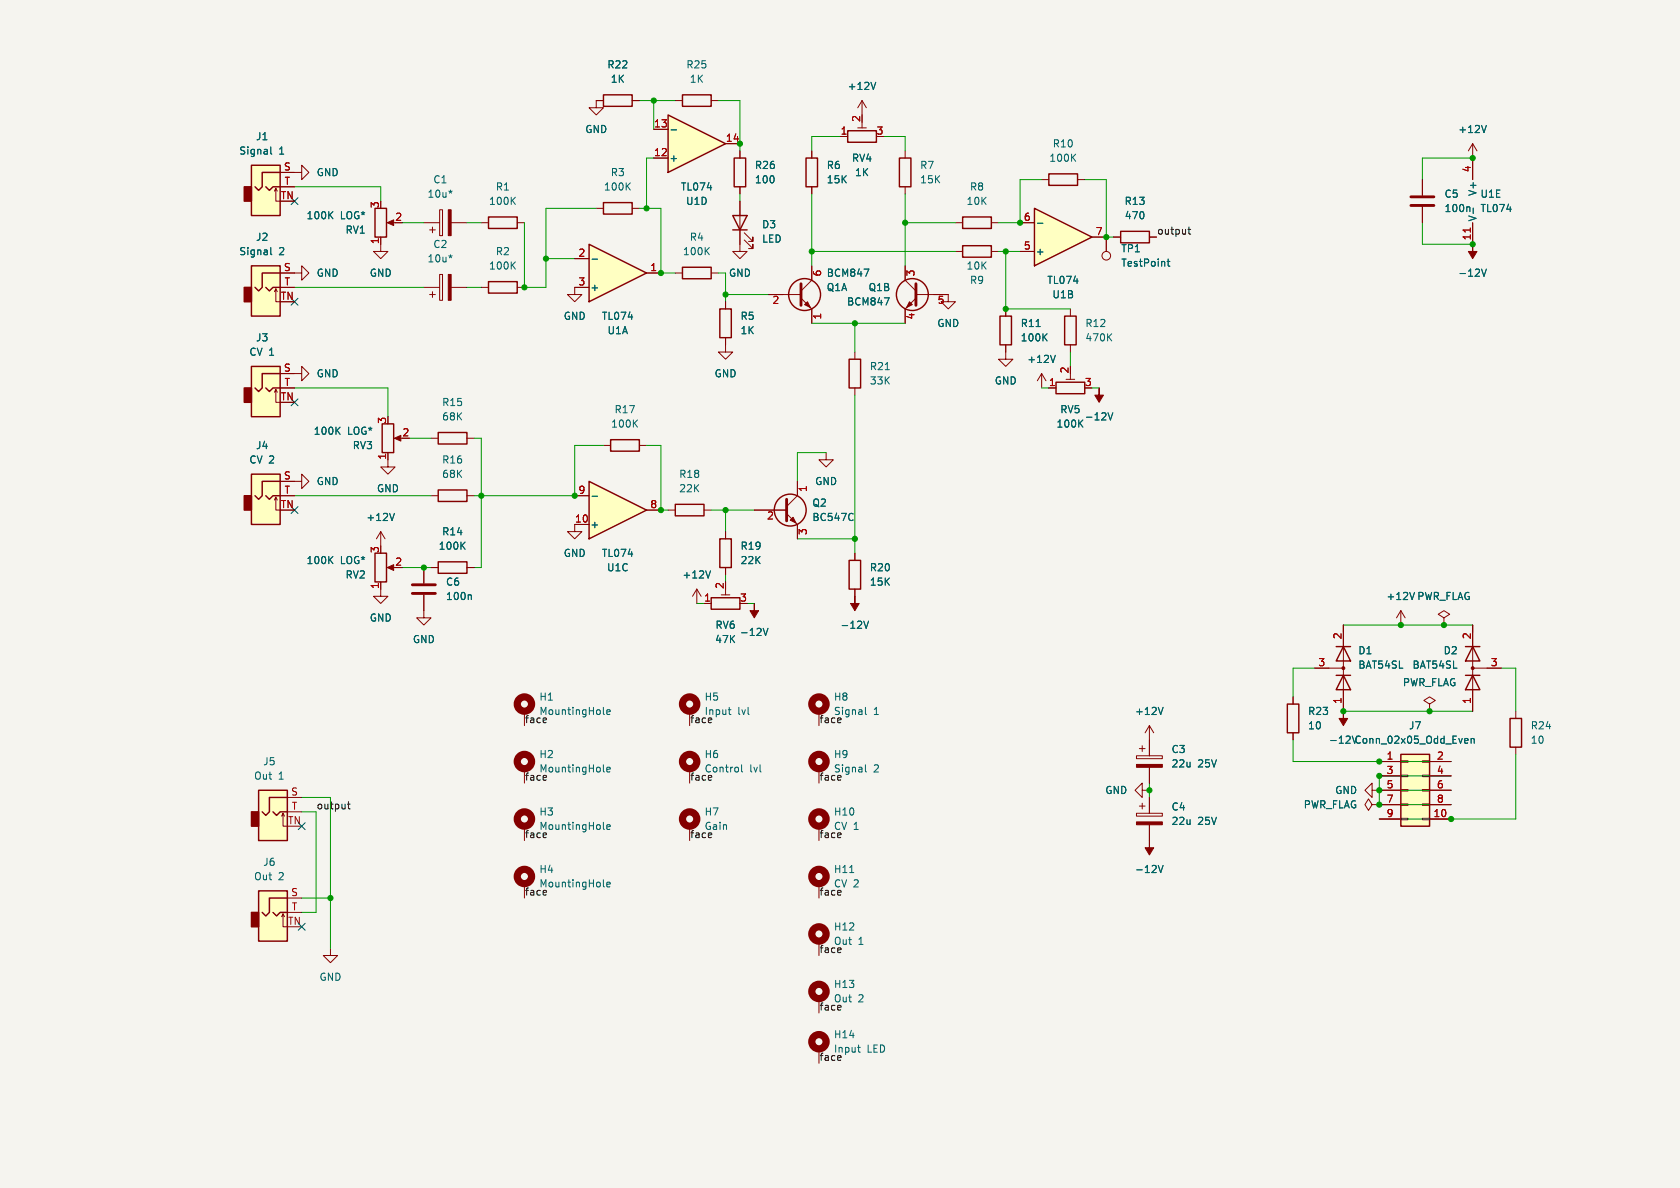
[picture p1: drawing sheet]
<svg xmlns="http://www.w3.org/2000/svg" width="297mm" height="210mm" viewBox="0 0 297 210" stroke-linecap="round" stroke-linejoin="round" font-family="sans-serif">
<path d="M0 0h297v210h-297z" fill="#f5f4ef" stroke="#f5f4ef" stroke-width=".18"/>
<g fill="none" stroke="#840000" stroke-width=".18">
<path d="M101.6 50.8v1.3h1.3l-1.3 1.2-1.3-1.2h1.3M160 47v2.5l1.9 1.9M161.9 52.7l-1.9 1.9v2.6M161.9 52.1h5.7v1.2h1.3l-1.3 1.3-1.2-1.3h1.2M151.1 62.2v1.3M151.1 68.6v1.3M133.3 90.2h5.8M139.1 90.8l1.9 1.9v2.6M141 85.1v2.5l-1.9 1.9M146 80v1.3h1.3l-1.3 1.3-1.2-1.3h1.2M232.4 118.1h5.1M237.5 110.5v15.2"/>
<path d="M247.6 108l-.7 1.2M247.6 108v2.5M247.6 108l.8 1.2M255.3 109.2l1-.6-1-.6-1 .6 1 .6v1.3M255.3 110.5h.1M260.3 118.1h5.1M260.3 110.5v15.2M200.9 133.6h4.6v.5h-4.6zM201.4 132.3h1M201.9 139.7v-1.3l-1.2 1.3 1.2 1.3v-1.3h1.3M201.9 131.8v1M203.2 128.3v5.3"/>
<path d="M203.2 135.6v2.8M203.2 128.3l-.8 1.2M203.2 128.3l.8 1.2M228.6 123.2v1.3M228.6 129.5v1.3M242.6 139.7v-1.3l-1.3 1.3 1.3 1.3v-1.3h1.2M252.7 124.5l1-.7-1-.6-1 .6 1 .7v1.2M252.7 125.7h.1M200.9 143.8h4.6v.5h-4.6zM201.4 142.5h1M201.9 142v1M203.2 141v2.8"/>
<path d="M203.2 145.8v2.8M242.6 142.2l-.7-1-.6 1 .6 1.1 .7-1.1h1.2M243.8 142.2h.1M144.8 185.4v2.6"/>
</g>
<path d="M156.3 52.6h.9l-.6 1.3M156.5 65.3h.7M150.6 90.7l.2 .2M150.8 91.9l-.2 .1M250.1 104.7l-.5 1.3M205.6 125l-.4 1.3M204.8 153l.4 1.2 .4-1.2M151.6 185.2h.5M151.8 185.8l.3 .2" fill="none" stroke="#006464" stroke-width=".18"/>
<g fill="#840000" stroke="#840000" stroke-width=".18">
<path d="M200.9 135.1h4.6v.5h-4.6z"/>
<path d="M203.2 148.6v1.3h.8l-.8 1.2-.8-1.2h.8z"/>
<path d="M200.9 145.3h4.6v.5h-4.6z"/>
<path d="M160.8 53.3l.5 .5-1 .6z"/>
<path d="M237.5 125.7v1.3h.8l-.8 1.3-.8-1.3h.8z"/>
<path d="M139.7 91.9l.5-.5 .5 1.1z"/>
<circle cx="237.5" cy="118.1" r=".25"/>
<circle cx="260.3" cy="118.1" r=".25"/>
</g>
<g fill="none" stroke="#840000" stroke-width=".25">
<path d="M150.1 63.5h2v5.1h-2zM236.2 119.4h2.6M236.2 114.3h2.6M237.5 119.4l1.3 2.5h-2.6zM237.5 114.3l1.3 2.5h-2.6zM259.1 119.4h2.5M259.1 114.3h2.5M260.3 119.4l1.3 2.5h-2.5zM260.3 114.3l1.3 2.5h-2.5zM227.6 124.5h2v5h-2z"/>
<circle cx="161.3" cy="52.1" r="2.82"/>
<circle cx="139.7" cy="90.2" r="2.82"/>
</g>
<path d="M161.9 50.2v3.8M139.1 88.3v3.8" fill="none" stroke="#840000" stroke-width=".51"/>
<circle cx="144.8" cy="184.1" r="1.27" fill="none" stroke="#840000" stroke-width="1.3"/>
<path d="M104.1 43.2l10.2 5.1-10.2 5z" fill="#ffffc2"/>
<g fill="none" stroke="#840000" stroke-width=".25">
<path d="M106.7 16.8h5.1v2h-5.1zM44.4 29.2h5.1v8.9h-5.1zM47 33l.6 .7 .7-.7h1.2M49.5 30.5h-3.1v2.5l-.7 .7-.6-.7M66.3 36.8h2v5.1h-2zM86.4 38.4h5v2h-5zM106.7 35.8h5.1v2h-5.1zM129.8 27.9h2v5.1h-2zM142.5 27.9h2v5.1h-2zM149.9 23.1h5v2h-5zM159 27.9h2v5.1h-2zM185.4 30.7h5.1v2.1h-5.1z"/>
<path d="M44.4 47h5.1v8.9h-5.1zM47 50.8l.6 .6 .7-.6h1.2M49.5 48.3h-3.1v2.5l-.7 .6-.6-.6M86.4 49.8h5v2h-5zM104.1 43.2l10.2 5.1-10.2 5zM188.2 55.9h2v5.1h-2zM44.4 64.8h5.1v8.9h-5.1zM47 68.6l.6 .6 .7-.6h1.2M49.5 66h-3.1v2.6l-.7 .6-.6-.6M44.4 83.8h5.1v8.9h-5.1zM47 87.6l.6 .7 .7-.7h1.2M49.5 85.1h-3.1v2.5l-.7 .7-.6-.7"/>
<path d="M119.4 89.2h5.1v2h-5.1zM127.3 95.3h2v5h-2zM150.1 99.1h2v5h-2zM125.7 105.7h5.1v2h-5.1zM45.7 139.7h5.1v8.9h-5.1zM247.6 133.4h5.1v12.7h-5.1zM267 127h2v5.1h-2zM45.7 157.5h5.1v8.9h-5.1zM48.3 143.5l.6 .6 .6-.6h1.3M50.8 141h-3.2v2.5l-.6 .6-.6-.6M50.8 158.8h-3.2v2.5l-.6 .6-.6-.6M48.3 161.3l.6 .6 .6-.6h1.3"/>
</g>
<g fill="none" stroke="#840000" stroke-width=".18">
<path d="M106.7 17.8h-1.3v1.3h1.3l-1.3 1.2-1.3-1.2h1.3M111.8 17.8h1.2M152.4 17.8l-.8 1.3M152.4 17.8v2.5M152.4 17.8l.8 1.3M48.5 33.8l.3-.5v2.3h.7M48.8 33.3l.2 .5M49.5 30.5h3.8v-1.3l1.3 1.3-1.3 1.3v-1.3M49.5 33h2.6M68.8 39.4h1M74.9 39.4h2.8M77.7 37.1h.5v4.6h-.5z"/>
<path d="M79.8 39.4h2.7M85.1 39.4h1.3M91.4 39.4h1.3M105.4 36.8h1.3M111.8 36.8h1.2M130.8 26.7v1.2M130.8 33v1.3M143.5 26.7v1.2M143.5 33v1.3M148.6 24.1h1.3M151.6 22.6h1.6M152.4 21.6v1"/>
<path d="M160 26.7v1.2M160 33v1.3M184.1 31.8h1.3M190.5 31.8h1.3M48.5 51.6l.3-.5v2.2h.7M48.8 51.1l.2 .5M49.5 48.3h3.8v-1.3l1.3 1.3-1.3 1.2v-1.2M49.5 50.8h2.6M67.3 41.9v2.6h1.3l-1.3 1.2-1.3-1.2h1.3M74.9 50.8h2.8M75.9 40.6h1.1M75.9 52.1h1.1"/>
<path d="M76.5 40.1v1M76.5 51.6v1M77.7 48.5h.5v4.6h-.5zM79.8 50.8h2.7M85.1 50.8h1.3M91.4 50.8h1.3M101.6 45.7h2.5M101.6 50.8h2.5M114.3 48.3h2.5M189.2 54.6v1.3M48.5 69.3l.3-.5v2.3h.7M48.8 68.8l.2 .5"/>
<path d="M49.5 66h3.8v-1.2l1.3 1.2-1.3 1.3v-1.3M49.5 68.6h2.6M177.8 62.2v1.3h1.3l-1.3 1.3-1.3-1.3h1.3M189.2 61v1.2M48.5 88.4l.3-.5v2.3h.7M48.8 87.9l.2 .5M49.5 85.1h3.8v-1.3l1.3 1.3-1.3 1.3v-1.3M49.5 87.6h2.6M68.6 81.3v1.3h1.2l-1.2 1.2-1.3-1.2h1.3M118.1 90.2h1.3M124.5 90.2h1.2M128.3 94v1.3"/>
<path d="M151.1 97.8v1.3M124.5 106.7h1.2M127.5 105.2h1.5M128.3 100.3v1.3M128.3 104.1v1.1M151.1 104.1v1.3M92.7 125.7v2.6M92.7 135.9v2.5M121.9 125.7v2.6M121.9 135.9v2.5M144.8 125.7v2.6M144.8 135.9v2.5"/>
<path d="M243.8 134.6h3.8M243.8 137.2h3.8M243.8 139.7h3.8M247.6 139.6h1.3v.2h-1.3zM247.6 137h1.3v.3h-1.3zM247.6 134.5h1.3v.2h-1.3zM251.5 139.6h1.2v.2h-1.2zM251.5 137h1.2v.3h-1.2zM251.5 134.5h1.2v.2h-1.2zM252.7 134.6h3.8M252.7 137.2h3.8M252.7 139.7h3.8"/>
<path d="M268 125.7v1.3M268 132.1v1.3M49.8 144.3l.2-.5v2.3h.8M50 143.8l.3 .5M50.8 141h2.5M50.8 143.5h2.5M50.8 158.8h2.5M92.7 146.1v2.5M92.7 156.2v2.6M121.9 146.1v2.5M144.8 146.1v2.5M144.8 156.2v2.6"/>
<path d="M243.8 144.8h3.8M243.8 142.2h3.8M247.6 144.7h1.3v.2h-1.3zM247.6 142.1h1.3v.3h-1.3zM251.5 144.7h1.2v.2h-1.2zM251.5 142.1h1.2v.3h-1.2zM252.7 144.8h3.8M252.7 142.2h3.8M49.8 162.1l.2-.6v2.3h.8M50 161.5l.3 .6M50.8 161.3h2.5M58.4 167.6v1.3h1.3l-1.3 1.3-1.3-1.3h1.3"/>
<path d="M144.8 166.4v2.5M144.8 176.5v2.6"/>
</g>
<g fill="none" stroke="#006464" stroke-width=".18">
<path d="M154.8 14.5l-.4 1.3M47.9 26v1.1l.1 .1M58.3 38l.6 .7M58.9 37.4l-.8 .7M79.9 33.8l-.3 .1 .2 .2M90.6 35.4l.5 .7M91.1 34.9l-.7 .7M110.9 32.9l.5 .7M111.4 32.3l-.7 .8M189.6 27.8l.6 .7M190.2 27.2l-.8 .8M47.9 43.8v1l.1 .2"/>
<path d="M79.9 45.2l-.3 .1 .2 .3M90.6 46.8l.5 .8M91.1 46.3l-.7 .7M104.7 45.8h.9M196 59.5l.5 .8M196.5 59l-.7 .7M195.9 73l.4 1.2 .4-1.2M134.9 111.1l.4 1.2 .5-1.2M152.7 109.8l.4 1.3 .4-1.3M106.7 126.1l.2 .2M106.7 136.3l.2 .2M107.3 125.9l.6-.1-.1-.3h-.3l-.2 .1v.6h.5"/>
<path d="M107.3 136l.6-.1-.1-.2-.3-.1-.2 .2v.6h.5M128.7 125.5h.5M128.9 126.1l.3 .2M131.1 135.2v1.1l.2 .2M153 125v1.1l.2 .2M153 135.2v1.1l.2 .2M259.1 130.5l.4 .1v.2l-.6 .2M259.5 131.3l-.4 .1M260.1 130.7l.2-.2 .3 .1v.8M260.1 130.5v.9M106.7 156.6l.2 .2M106.7 146.4l.2 .2"/>
<path d="M107.3 146.2l.6-.1-.1-.3h-.3l-.2 .2v.6h.5M107.3 156.4l.6-.2-.1-.2-.3-.1-.2 .2v.6h.5M150.2 154.2h.7"/>
</g>
<g fill="#840000" stroke="#840000" stroke-width=".18">
<path d="M151.1 105.4v1.3h.8l-.8 1.3-.7-1.3h.7z"/>
<path d="M79.2 37.1h.6v4.6h-.6z"/>
<path d="M79.2 48.5h.6v4.6h-.6z"/>
<path d="M68.5 39.4l1.1-.5v1z"/>
<path d="M133.3 106.7v1.3h.8l-.8 1.2-.7-1.2h.7z"/>
<path d="M194.3 68.6v1.3h.8l-.8 1.2-.8-1.2h.8z"/>
</g>
<g fill="#ffffc2" stroke="#ffffc2" stroke-width=".18">
<path d="M45.7 139.7h5.1v8.9h-5.1z"/>
<path d="M45.7 157.5h5.1v8.9h-5.1z"/>
<path d="M44.4 29.2h5.1v8.9h-5.1z"/>
<path d="M44.4 64.8h5.1v8.9h-5.1z"/>
<path d="M44.4 47h5.1v8.9h-5.1z"/>
<path d="M247.6 133.4h5.1v12.7h-5.1z"/>
<path d="M44.4 83.8h5.1v8.9h-5.1z"/>
</g>
<g fill="#840000" stroke="#840000" stroke-width=".25">
<path d="M44.4 143.5h1.3v2.6h-1.3z"/>
<path d="M44.4 161.3h1.3v2.5h-1.3z"/>
<path d="M43.2 33h1.2v2.6h-1.2z"/>
<path d="M43.2 68.6h1.2v2.5h-1.2z"/>
<path d="M43.2 50.8h1.2v2.5h-1.2z"/>
<path d="M43.2 87.6h1.2v2.6h-1.2z"/>
</g>
<g fill="none" stroke="#840000" stroke-width="1.3">
<circle cx="92.7" cy="124.5" r="1.27"/>
<circle cx="92.7" cy="134.6" r="1.27"/>
<circle cx="121.9" cy="124.5" r="1.27"/>
<circle cx="121.9" cy="134.6" r="1.27"/>
<circle cx="144.8" cy="124.5" r="1.27"/>
<circle cx="144.8" cy="134.6" r="1.27"/>
<circle cx="92.7" cy="144.8" r="1.27"/>
<circle cx="92.7" cy="154.9" r="1.27"/>
<circle cx="121.9" cy="144.8" r="1.27"/>
<circle cx="144.8" cy="144.8" r="1.27"/>
<circle cx="144.8" cy="154.9" r="1.27"/>
<circle cx="144.8" cy="165.1" r="1.27"/>
<circle cx="144.8" cy="175.3" r="1.27"/>
</g>
<path d="M104.1 85.1l10.2 5.1-10.2 5.1z" fill="#ffffc2"/>
<path d="M120.6 16.8h5.1v2h-5.1zM170.2 38.4h5.1v2h-5.1zM120.6 47.2h5.1v2.1h-5.1zM198.1 40.9h5.1v2h-5.1zM77.5 76.5h5v2h-5zM107.9 77.7h5.1v2.1h-5.1zM186.7 67.6h5.1v2h-5.1zM66.3 97.8h2v5.1h-2zM77.5 99.3h5v2h-5zM104.1 85.1l10.2 5.1-10.2 5.1z" fill="none" stroke="#840000" stroke-width=".25"/>
<g fill="none" stroke="#840000" stroke-width=".18">
<path d="M119.4 17.8h1.2M125.7 17.8h1.3M168.9 39.4h1.3M175.3 39.4h1.2M260.3 27.9v3.9M260.3 39.4v3.8M119.4 48.3h1.2M125.7 48.3h1.3M195.6 41.9v2.6M196.8 41.9h1.3M203.2 41.9h1.3M76.2 77.5h1.3"/>
<path d="M82.5 77.5h1.3M106.7 78.7h1.2M113 78.7h1.3M128.3 61v1.2h1.2l-1.2 1.3-1.3-1.3h1.3M185.4 68.6h1.3M188.5 67.1h1.5M189.2 66v1.1M67.3 94v2.5M67.3 94l-.8 1.3M67.3 94l.8 1.3M101.6 87.6h2.5M104.1 92.7h-2.5v1.3h1.3l-1.3 1.3-1.3-1.3h1.3"/>
<path d="M114.3 90.2h2.5M67.3 102.9v2.5h1.3l-1.3 1.3-1.3-1.3h1.3M68.8 100.3h1M74.9 105.2v4h1.3l-1.3 1.3-1.2-1.3h1.2M74.9 100.3v2.8M76.2 100.3h1.3M82.5 100.3h1.3M123.2 104.1l-.8 1.3M123.2 104.1v2.6M123.2 104.1l.8 1.3"/>
<circle cx="195.6" cy="45.2" r=".76"/>
</g>
<g fill="none" stroke="#006464" stroke-width=".18">
<path d="M260.4 36.8v1M124.9 44.3l.5 .7M125.4 43.8l-.7 .7M206.3 46.2h.5M206.5 45.8v1.1l.3 .2M261.9 47.6l.4 1.2 .5-1.2M112.2 74.8l.5 .7M112.7 74.2l-.7 .8M190.9 74.8l.5 .7M191.4 74.2l-.7 .8M58.3 98.9l.6 .7M58.9 98.4l-.8 .7"/>
<path d="M69.7 90.7l-.4 1.3M81.7 96.4l.5 .7M82.2 95.8l-.7 .8M104.7 87.7h.9M83.1 105.1l.2 .2v.7M125.6 100.9l-.4 1.3"/>
</g>
<g fill="#840000" stroke="#840000" stroke-width=".18">
<path d="M68.5 100.3l1.1-.5v1z"/>
<path d="M260.3 43.2v1.3h.8l-.8 1.2-.7-1.2h.7z"/>
</g>
<path d="M72.9 104.9h4.1M72.9 103.4h4.1" fill="none" stroke="#840000" stroke-width=".51"/>
<path d="M259.9 40.3v.7" fill="none" stroke="#a90000" stroke-width=".18"/>
<path d="M118.1 20.3l10.2 5.1-10.2 5.1z" fill="#ffffc2"/>
<g fill="none" stroke="#840000" stroke-width=".25">
<path d="M118.1 20.3l10.2 5.1-10.2 5.1zM129.5 38.1h2.6l-1.3 2.5zM127.3 54.6h2v5.1h-2zM129.5 40.6h2.6M170.2 43.4h5.1v2.1h-5.1zM176.8 55.9h2v5.1h-2zM67.6 74.9h2v5.1h-2zM77.5 86.6h5v2h-5z"/>
<circle cx="142.2" cy="52.1" r="2.82"/>
</g>
<g fill="none" stroke="#840000" stroke-width=".18">
<path d="M115.6 27.9h2.5M115.6 22.9h2.5M128.3 25.4h2.5M130.8 35.6v8.9h1.3l-1.3 1.2-1.3-1.2h1.3M251.5 31.8v2.7M251.5 36.6v2.8M260.3 25.4l-.7 1.3M260.3 25.4v2.5M260.3 25.4l.8 1.3M128.3 53.3v1.3M128.3 59.7v1.3M131.6 42.4l1.5 1.5v-.7v.7h-.8"/>
<path d="M131.6 41.1l1.5 1.6v-.8v.8h-.8M135.9 52.1h5.7M141.6 52.7l1.9 1.9v2.6M143.5 47v2.5l-1.9 1.9M168.9 44.5h1.3M175.3 44.5h1.2M177.8 54.6v1.3M70.1 77.5h1M177.8 61v1.2M184.1 66l-.7 1.3M184.1 66v2.6M184.1 66l.8 1.3"/>
<path d="M68.6 80v1.3M76.2 87.6h1.3M82.5 87.6h1.3"/>
</g>
<path d="M118.6 23h1M259.7 36.6l.2 .1v.7M262.8 22.2l-.5 1.2M152.8 47.6h.8l-.5 1.2M183.2 57.7h.7M184.6 59.5l.5 .8M185.1 59l-.7 .7M59.6 76.1l.5 .7M60.1 75.5l-.7 .7M186.6 62.8l-.5 1.3" fill="none" stroke="#006464" stroke-width=".18"/>
<path d="M249.4 36.3h4.1M249.4 34.8h4.1M141.6 50.2v3.8" fill="none" stroke="#840000" stroke-width=".51"/>
<g fill="#840000" stroke="#840000" stroke-width=".18">
<path d="M142.2 53.8l.5-.5 .6 1.1z"/>
<path d="M69.7 77.5l1.2-.5v1z"/>
</g>
<path d="M182.9 36.8l10.1 5.1-10.1 5.1z" fill="#ffffc2"/>
<path d="M182.9 36.8l10.1 5.1-10.1 5.1z" fill="none" stroke="#840000" stroke-width=".25"/>
<g fill="none" stroke="#840000" stroke-width=".18">
<path d="M105.4 17.8h1.3M111.8 17.8h1.2M49.5 30.5h2.6M49.5 33h2.6M115.6 27.9h2.5M115.6 22.9h2.5M128.3 25.4h2.5M130.8 26.7v1.2M130.8 33v1.3M130.8 35.6v2.5M143.5 26.7v1.2M143.5 33v1.3"/>
<path d="M148.6 24.1h1.3M180.3 39.4h2.6M251.5 31.8v2.7M251.5 36.6v2.8M260.3 27.9v3.9M260.3 39.4v3.8M49.5 48.3h2.6M49.5 50.8h2.6M67.3 41.9v1.3M101.6 45.7h2.5M101.6 50.8h2.5M114.3 48.3h2.5"/>
<path d="M128.3 53.3v1.3M128.3 59.7v1.3M130.8 40.6v2.6M135.9 52.1h2.5M143.5 47v2.5M143.5 54.6v2.6M160 47v2.5M160 54.6v2.6M165.1 52.1h2.5M177.8 54.6v1.3M180.3 44.5h2.6M193 41.9h2.6v2.6"/>
<path d="M196.8 41.9h1.3M203.2 41.9h1.3M49.5 66h2.6M49.5 68.6h2.6M177.8 61v1.2M185.4 68.6h1.3M49.5 85.1h2.6M49.5 87.6h2.6M68.6 80v1.3M101.6 87.6h2.5M101.6 92.7h2.5M114.3 90.2h2.5"/>
<path d="M128.3 94v1.3M133.3 90.2h5.8M141 85.1v2.5M141 92.7v2.6M151.1 97.8v1.3M67.3 102.9v1.2M74.9 100.3v2.8M74.9 105.2v2.8M76.2 100.3h1.3M82.5 100.3h1.3M124.5 106.7h1.2M128.3 100.3v1.3"/>
<path d="M151.1 104.1v1.3M232.4 118.1h2.5M237.5 110.5v3.8M255.3 110.5h.1M260.3 110.5v3.8M262.9 118.1h2.5M203.2 130.8v2.8M203.2 135.6v2.8M228.6 123.2v1.3M228.6 129.5v1.3M237.5 121.9v3.8M243.8 134.6h3.8"/>
<path d="M243.8 137.2h3.8M243.8 139.7h3.8M252.7 125.7h.1M252.7 134.6h3.8M252.7 137.2h3.8M252.7 139.7h3.8M260.3 121.9v3.8M203.2 141v2.8M203.2 145.8v2.8M243.8 142.2h.1M243.8 144.8h3.8M243.8 142.2h3.8"/>
<path d="M252.7 144.8h3.8M252.7 142.2h3.8"/>
</g>
<g fill="none" stroke="#006464" stroke-width=".18">
<path d="M154.8 14.5l-.4 1.3M47.9 26v1.1l.1 .1M58.3 38l.6 .7M58.9 37.4l-.8 .7M118.6 23h1M183.4 39.5h1M259.7 36.6l.2 .1v.7M260.4 36.8v1M262.8 22.2l-.5 1.2M47.9 43.8v1l.1 .2M104.7 45.8h.9M152.8 47.6h.8l-.5 1.2"/>
<path d="M156.3 52.6h.9l-.6 1.3M183.2 57.7h.7M184.6 59.5l.5 .8M185.1 59l-.7 .7M206.3 46.2h.5M206.5 45.8v1.1l.3 .2M261.9 47.6l.4 1.2 .5-1.2M59.6 76.1l.5 .7M60.1 75.5l-.7 .7M186.6 62.8l-.5 1.3M190.9 74.8l.5 .7M191.4 74.2l-.7 .8"/>
<path d="M195.9 73l.4 1.2 .4-1.2M58.3 98.9l.6 .7M58.9 98.4l-.8 .7M69.7 90.7l-.4 1.3M81.7 96.4l.5 .7M82.2 95.8l-.7 .8M104.7 87.7h.9M150.6 90.7l.2 .2M150.8 91.9l-.2 .1M83.1 105.1l.2 .2v.7M125.6 100.9l-.4 1.3M134.9 111.1l.4 1.2 .5-1.2"/>
<path d="M152.7 109.8l.4 1.3 .4-1.3M250.1 104.7l-.5 1.3M205.6 125l-.4 1.3M259.1 130.5l.4 .1v.2l-.6 .2M259.5 131.3l-.4 .1M260.1 130.7l.2-.2 .3 .1v.8M260.1 130.5v.9M204.8 153l.4 1.2 .4-1.2"/>
</g>
<path d="M210 40.6h.5M210.2 40.1v1.1l.3 .2M125.8 137.4l-.6 .1M61.4 142.2h.5M61.6 141.7v1.1l.3 .2M125.8 147.5l-.6 .2M148.7 157.7l-.6 .1M148.7 147.5l-.6 .2M148.7 167.9l-.6 .1M148.7 178l-.6 .1" fill="none" stroke="#0f0f0f" stroke-width=".18"/>
<g fill="none" stroke="#009600" stroke-width=".18">
<path d="M113 17.8h6.4M115.6 17.8v5.1M127 17.8h3.8v8.9M52.1 33h15.2v2.6M71.1 39.4h3.8M82.5 39.4h2.6M105.4 36.8h-8.9v14h-3.8v-11.4M113 36.8h3.8v11.5h2.6M115.6 27.9h-1.3v8.9M130.8 34.3v1.3M143.5 34.3v12.7M148.6 24.1h-5.1v2.6"/>
<path d="M156.2 24.1h3.8v2.6M160 39.4h8.9M160 34.3v12.7M184.1 31.8h-3.8v7.6h-3.8M191.8 31.8h3.8v10.1h1.2M251.5 39.4v3.8h8.8M260.3 27.9h-8.8v3.9M52.1 50.8h22.8M82.5 50.8h2.6M96.5 45.7h5.1M127 48.3h1.3v5M128.3 52.1h7.6"/>
<path d="M143.5 44.5h25.4M143.5 57.2h16.5M151.1 57.2v5M176.5 44.5h3.8M177.8 44.5v10.1h11.4M52.1 68.6h16.5v5.1M72.4 77.5h3.8M83.8 77.5h1.3v22.8h-1.3M106.7 78.7h-5.1v8.9h-17.8M114.3 78.7h2.5v11.5h1.3M151.1 69.9v27.9M184.1 68.6h1.3"/>
<path d="M189.2 62.2v2.6M193 68.6h1.3M52.1 87.6h24.1M125.7 90.2h7.6M128.3 90.2v3.8M141 95.3h10.1M146 80h-5v5.1M71.1 100.3h5.1M123.2 106.7h1.3M128.3 101.6v1.3M132.1 106.7h1.2M232.4 118.1h-3.8v5.1"/>
<path d="M237.5 110.5h22.8M265.4 118.1h2.6v7.6M203.2 138.4v2.6M228.6 130.8v3.8h27.9M237.5 125.7h22.8M243.8 139.7h12.7M256.5 137.2h-12.7v5h12.7M268 133.4v11.4h-24.2M53.3 143.5h2.6v17.8h-2.6M53.3 141h5.1v26.6M53.3 158.8h5.1"/>
</g>
<path d="M51.5 35l1.2 1.2M52.7 35l-1.2 1.2M51.5 52.7l1.2 1.2M52.7 52.7l-1.2 1.2M51.5 70.5l1.2 1.2M52.7 70.5l-1.2 1.2M51.5 89.6l1.2 1.2M52.7 89.6l-1.2 1.2M52.7 145.4l1.2 1.3M53.9 145.4l-1.2 1.3M52.7 163.2l1.2 1.2M53.9 163.2l-1.2 1.2" fill="none" stroke="#000084" stroke-width=".18"/>
<path d="M259.9 40.3v.7" fill="none" stroke="#a90000" stroke-width=".18"/>
<g fill="#009600" stroke="#009600" stroke-width=".18">
<circle cx="101.6" cy="87.6" r=".46"/>
<circle cx="128.3" cy="90.2" r=".46"/>
<circle cx="85.1" cy="87.6" r=".46"/>
<circle cx="92.7" cy="50.8" r=".46"/>
<circle cx="74.9" cy="100.3" r=".46"/>
<circle cx="116.8" cy="90.2" r=".46"/>
<circle cx="114.3" cy="36.8" r=".46"/>
<circle cx="143.5" cy="44.5" r=".46"/>
<circle cx="128.3" cy="52.1" r=".46"/>
<circle cx="115.6" cy="17.8" r=".46"/>
<circle cx="130.8" cy="25.4" r=".46"/>
<circle cx="116.8" cy="48.3" r=".46"/>
<circle cx="252.7" cy="125.7" r=".46"/>
<circle cx="243.8" cy="137.2" r=".46"/>
<circle cx="243.8" cy="134.6" r=".46"/>
<circle cx="247.6" cy="110.5" r=".46"/>
<circle cx="237.5" cy="125.7" r=".46"/>
<circle cx="243.8" cy="139.7" r=".46"/>
<circle cx="243.8" cy="142.2" r=".46"/>
<circle cx="203.2" cy="139.7" r=".46"/>
<circle cx="256.5" cy="144.8" r=".46"/>
<circle cx="96.5" cy="45.7" r=".46"/>
<circle cx="58.4" cy="158.8" r=".46"/>
<circle cx="151.1" cy="57.2" r=".46"/>
<circle cx="160" cy="39.4" r=".46"/>
<circle cx="151.1" cy="95.3" r=".46"/>
<circle cx="180.3" cy="39.4" r=".46"/>
<circle cx="260.3" cy="27.9" r=".46"/>
<circle cx="195.6" cy="41.9" r=".46"/>
<circle cx="260.3" cy="43.2" r=".46"/>
<circle cx="255.3" cy="110.5" r=".46"/>
<circle cx="177.8" cy="44.5" r=".46"/>
<circle cx="177.8" cy="54.6" r=".46"/>
</g>
<g font-size="1.8" fill="#006464">
<text x="107.3" y="12.3">R22</text>
<text x="107.9" y="14.8">1K</text>
<text x="121.2" y="12.3">R25</text>
<text x="121.8" y="14.8">1K</text>
<text x="149.8" y="16.1">+12V</text>
<text x="103.4" y="23.7">GND</text>
<text x="257.7" y="23.7">+12V</text>
<text x="42.2" y="27.5">Signal</text>
<text x="45.2" y="25">J1</text>
<text x="49.3" y="27.5">1</text>
<text x="118.2" y="28.8">+</text>
<text x="150.5" y="28.8">RV4</text>
<text x="185.4" y="28.8">100K</text>
<text x="186" y="26.3">R10</text>
<text x="55.9" y="31.3">GND</text>
<text x="75.5" y="35.2">10u*</text>
<text x="76.5" y="32.6">C1</text>
<text x="87.6" y="33.9">R1</text>
<text x="106.7" y="33.9">100K</text>
<text x="107.9" y="31.3">R3</text>
<text x="120.3" y="33.9">TL074</text>
<text x="133.4" y="32.6">100</text>
<text x="133.4" y="30.1">R26</text>
<text x="146.1" y="30.1">R6</text>
<text x="146.1" y="32.6">15K</text>
<text x="151.1" y="31.3">1K</text>
<text x="162.6" y="30.1">R7</text>
<text x="162.6" y="32.6">15K</text>
<text x="171.4" y="33.9">R8</text>
<text x="255.3" y="35.2">C5</text>
<text x="261.2" y="34.7" transform="rotate(-90 261.2 34.7)">V+</text>
<text x="261.6" y="35.2">U1E</text>
<text x="54.1" y="39">100K</text>
<text x="60.2" y="39">LOG*</text>
<text x="61" y="41.5">RV1</text>
<text x="86.3" y="36.4">100K</text>
<text x="121.2" y="36.4">U1D</text>
<text x="134.6" y="40.6">D3</text>
<text x="170.8" y="36.4">10K</text>
<text x="198.7" y="36.4">R13</text>
<text x="198.7" y="39">470</text>
<text x="255.3" y="37.7">100n</text>
<text x="261.2" y="39.2" transform="rotate(-90 261.2 39.2)">V-</text>
<text x="261.6" y="37.7">TL074</text>
<text x="42.2" y="45.3">Signal</text>
<text x="45.2" y="42.8">J2</text>
<text x="49.3" y="45.3">2</text>
<text x="75.5" y="46.6">10u*</text>
<text x="76.5" y="44">C2</text>
<text x="86.3" y="47.9">100K</text>
<text x="87.6" y="45.3">R2</text>
<text x="120.6" y="45.3">100K</text>
<text x="121.8" y="42.8">R4</text>
<text x="134.6" y="43.1">LED</text>
<text x="170.8" y="47.9">10K</text>
<text x="183" y="45.3">+</text>
<text x="198.1" y="44.8">TP1</text>
<text x="198.1" y="47.3">TestPoint</text>
<text x="55.9" y="49.1">GND</text>
<text x="65.3" y="49.1">GND</text>
<text x="104.3" y="51.7">+</text>
<text x="128.8" y="49.1">GND</text>
<text x="146.1" y="49.1">BCM847</text>
<text x="146.1" y="51.7">Q1A</text>
<text x="153.5" y="51.7">Q1B</text>
<text x="171.4" y="50.4">R9</text>
<text x="185" y="50.4">TL074</text>
<text x="186" y="52.9">U1B</text>
<text x="257.7" y="49.1">-12V</text>
<text x="99.6" y="56.7">GND</text>
<text x="106.3" y="56.7">TL074</text>
<text x="107.3" y="59.3">U1A</text>
<text x="130.8" y="56.7">R5</text>
<text x="130.8" y="59.3">1K</text>
<text x="149.6" y="54.2">BCM847</text>
<text x="165.6" y="58">GND</text>
<text x="180.3" y="58">R11</text>
<text x="191.8" y="58">R12</text>
<text x="44" y="63.1">CV 1</text>
<text x="45.2" y="60.6">J3</text>
<text x="153.7" y="65.6">R21</text>
<text x="180.3" y="60.6">100K</text>
<text x="181.5" y="64.4">+12V</text>
<text x="191.8" y="60.6">470K</text>
<text x="55.9" y="66.9">GND</text>
<text x="78.1" y="72">R15</text>
<text x="126.2" y="66.9">GND</text>
<text x="153.7" y="68.2">33K</text>
<text x="175.8" y="68.2">GND</text>
<text x="55.4" y="77.1">100K</text>
<text x="61.4" y="77.1">LOG*</text>
<text x="78.1" y="74.5">68K</text>
<text x="107.9" y="75.8">100K</text>
<text x="108.5" y="73.3">R17</text>
<text x="186.7" y="75.8">100K</text>
<text x="187.3" y="73.3">RV5</text>
<text x="191.7" y="74.5">-12V</text>
<text x="44" y="82.1">CV 2</text>
<text x="45.2" y="79.6">J4</text>
<text x="62.3" y="79.6">RV3</text>
<text x="78.1" y="82.1">R16</text>
<text x="55.9" y="86">GND</text>
<text x="66.5" y="87.2">GND</text>
<text x="78.1" y="84.7">68K</text>
<text x="120" y="84.7">R18</text>
<text x="120" y="87.2">22K</text>
<text x="143.5" y="89.8">Q2</text>
<text x="144" y="86">GND</text>
<text x="64.7" y="92.3">+12V</text>
<text x="78.1" y="94.8">R14</text>
<text x="104.3" y="93.6">+</text>
<text x="143.5" y="92.3">BC547C</text>
<text x="54.1" y="99.9">100K</text>
<text x="60.2" y="99.9">LOG*</text>
<text x="77.5" y="97.4">100K</text>
<text x="99.6" y="98.7">GND</text>
<text x="106.3" y="98.7">TL074</text>
<text x="107.2" y="101.2">U1C</text>
<text x="130.8" y="97.4">R19</text>
<text x="130.8" y="99.9">22K</text>
<text x="153.7" y="101.2">R20</text>
<text x="61" y="102.5">RV2</text>
<text x="78.7" y="103.7">C6</text>
<text x="78.7" y="106.3">100n</text>
<text x="120.5" y="102.5">+12V</text>
<text x="153.7" y="103.7">15K</text>
<text x="245" y="106.3">+12V</text>
<text x="250.5" y="106.3">PWR_FLAG</text>
<text x="65.3" y="110.1">GND</text>
<text x="72.9" y="113.9">GND</text>
<text x="126.3" y="113.9">47K</text>
<text x="126.4" y="111.4">RV6</text>
<text x="130.7" y="112.6">-12V</text>
<text x="148.5" y="111.4">-12V</text>
<text x="240" y="115.9">D1</text>
<text x="240" y="118.4">BAT54SL</text>
<text x="249.6" y="118.4">BAT54SL</text>
<text x="255.1" y="115.9">D2</text>
<text x="95.3" y="124.1">H1</text>
<text x="124.5" y="124.1">H5</text>
<text x="147.3" y="124.1">H8</text>
<text x="247.9" y="121.5">PWR_FLAG</text>
<text x="130.4" y="126.6">lvl</text>
<text x="154.4" y="126.6">1</text>
<text x="200.6" y="126.6">+12V</text>
<text x="231.1" y="126.6">R23</text>
<text x="231.1" y="129.1">10</text>
<text x="234.8" y="131.7">-12V Conn_02x05_Odd_Even</text>
<text x="249" y="129.1">J7</text>
<text x="270.5" y="129.1">R24</text>
<text x="270.5" y="131.7">10</text>
<text x="46.4" y="135.5">J5</text>
<text x="95.3" y="134.2">H2</text>
<text x="124.5" y="134.2">H6</text>
<text x="132.5" y="136.8">lvl</text>
<text x="147.3" y="134.2">H9</text>
<text x="154.4" y="136.8">2</text>
<text x="207" y="133.3">C3</text>
<text x="207" y="135.9">22u</text>
<text x="211.8" y="135.9">25V</text>
<text x="44.8" y="138">Out</text>
<text x="49.2" y="138">1</text>
<text x="195.3" y="140.6">GND</text>
<text x="207" y="143.5">C4</text>
<text x="230.4" y="143.1">PWR_FLAG</text>
<text x="235.9" y="140.6">GND</text>
<text x="95.3" y="144.4">H3</text>
<text x="124.5" y="144.4">H7</text>
<text x="147.3" y="144.4">H10</text>
<text x="207" y="146">22u</text>
<text x="211.8" y="146">25V</text>
<text x="44.8" y="155.8">Out</text>
<text x="46.4" y="153.3">J6</text>
<text x="49.2" y="155.8">2</text>
<text x="95.3" y="154.5">H4</text>
<text x="147.3" y="154.5">H11</text>
<text x="200.6" y="154.5">-12V</text>
<text x="147.3" y="164.7">H12</text>
<text x="151.7" y="167.2">1</text>
<text x="56.4" y="173.6">GND</text>
<text x="147.3" y="174.9">H13</text>
<text x="151.7" y="177.4">2</text>
<text x="147.3" y="183.7">H14</text>
<text x="153.3" y="186.3">LED</text>
</g>
<g font-size="1.8" fill="#a90000">
<text x="115.5" y="22.6">13</text>
<text x="148.5" y="23.9">1</text>
<text x="152.1" y="21.7" transform="rotate(-90 152.1 21.7)">2</text>
<text x="154.9" y="23.9">3</text>
<text x="115.5" y="27.7">12</text>
<text x="128.2" y="25.1">14</text>
<text x="49.5" y="35.3">TN</text>
<text x="50.1" y="30.2">S</text>
<text x="50.2" y="32.8">T</text>
<text x="260.1" y="30.6" transform="rotate(-90 260.1 30.6)">4</text>
<text x="67.1" y="36.9" transform="rotate(-90 67.1 36.9)">3</text>
<text x="69.8" y="39.1">2</text>
<text x="180.9" y="39.1">6</text>
<text x="193.6" y="41.7">7</text>
<text x="67.1" y="43.3" transform="rotate(-90 67.1 43.3)">1</text>
<text x="102.2" y="45.5">2</text>
<text x="180.9" y="44.2">5</text>
<text x="260.1" y="42.6" transform="rotate(-90 260.1 42.6)">11</text>
<text x="49.5" y="53.1">TN</text>
<text x="50.1" y="48">S</text>
<text x="50.2" y="50.5">T</text>
<text x="102.2" y="50.5">3</text>
<text x="114.9" y="48">1</text>
<text x="145.5" y="49" transform="rotate(-90 145.5 49)">6</text>
<text x="162" y="49" transform="rotate(-90 162 49)">3</text>
<text x="136.5" y="54.1">2</text>
<text x="145.5" y="56.6" transform="rotate(-90 145.5 56.6)">1</text>
<text x="162" y="56.6" transform="rotate(-90 162 56.6)">4</text>
<text x="165.7" y="54.1">5</text>
<text x="50.1" y="65.8">S</text>
<text x="49.5" y="70.9">TN</text>
<text x="50.2" y="68.3">T</text>
<text x="185.3" y="68.3">1</text>
<text x="189" y="66.1" transform="rotate(-90 189 66.1)">2</text>
<text x="191.7" y="68.3">3</text>
<text x="68.3" y="75" transform="rotate(-90 68.3 75)">3</text>
<text x="71" y="77.2">2</text>
<text x="68.3" y="81.4" transform="rotate(-90 68.3 81.4)">1</text>
<text x="49.5" y="89.9">TN</text>
<text x="50.1" y="84.8">S</text>
<text x="50.2" y="87.4">T</text>
<text x="102.2" y="87.4">9</text>
<text x="114.9" y="89.9">8</text>
<text x="143" y="87.1" transform="rotate(-90 143 87.1)">1</text>
<text x="101.6" y="92.5">10</text>
<text x="135.5" y="92.2">2</text>
<text x="143" y="94.7" transform="rotate(-90 143 94.7)">3</text>
<text x="67.1" y="97.9" transform="rotate(-90 67.1 97.9)">3</text>
<text x="69.8" y="100.1">2</text>
<text x="67.1" y="104.2" transform="rotate(-90 67.1 104.2)">1</text>
<text x="124.4" y="106.4">1</text>
<text x="128" y="104.2" transform="rotate(-90 128 104.2)">2</text>
<text x="130.7" y="106.4">3</text>
<text x="237.2" y="113.1" transform="rotate(-90 237.2 113.1)">2</text>
<text x="260.1" y="113.1" transform="rotate(-90 260.1 113.1)">2</text>
<text x="233" y="117.9">3</text>
<text x="263.5" y="117.9">3</text>
<text x="237.2" y="124.5" transform="rotate(-90 237.2 124.5)">1</text>
<text x="260.1" y="124.5" transform="rotate(-90 260.1 124.5)">1</text>
<text x="245" y="134.4">1</text>
<text x="245" y="136.9">3</text>
<text x="253.9" y="134.4">2</text>
<text x="253.9" y="136.9">4</text>
<text x="51.4" y="140.7">S</text>
<text x="51.5" y="143.3">T</text>
<text x="245" y="139.4">5</text>
<text x="245" y="142">7</text>
<text x="253.9" y="139.4">6</text>
<text x="253.9" y="142">8</text>
<text x="50.8" y="145.8">TN</text>
<text x="245" y="144.5">9</text>
<text x="253.3" y="144.5">10</text>
<text x="51.4" y="158.5">S</text>
<text x="51.5" y="161">T</text>
<text x="50.8" y="163.6">TN</text>
</g>
<g font-size="1.8" fill="#0f0f0f">
<text x="204.5" y="41.6">output</text>
<text x="92.7" y="127.9">face</text>
<text x="95.3" y="126.6">MountingHole</text>
<text x="121.9" y="127.9">face</text>
<text x="124.5" y="126.6">Input</text>
<text x="144.8" y="127.9">face</text>
<text x="147.3" y="126.6">Signal</text>
<text x="95.3" y="136.8">MountingHole</text>
<text x="124.5" y="136.8">Control</text>
<text x="147.3" y="136.8">Signal</text>
<text x="55.9" y="143.2">output</text>
<text x="92.7" y="138.1">face</text>
<text x="121.9" y="138.1">face</text>
<text x="144.8" y="138.1">face</text>
<text x="92.7" y="148.2">face</text>
<text x="95.3" y="146.9">MountingHole</text>
<text x="121.9" y="148.2">face</text>
<text x="124.5" y="146.9">Gain</text>
<text x="144.8" y="148.2">face</text>
<text x="147.3" y="146.9">CV 1</text>
<text x="92.7" y="158.4">face</text>
<text x="95.3" y="157.1">MountingHole</text>
<text x="144.8" y="158.4">face</text>
<text x="147.3" y="157.1">CV 2</text>
<text x="147.3" y="167.2">Out</text>
<text x="144.8" y="168.6">face</text>
<text x="144.8" y="178.7">face</text>
<text x="147.3" y="177.4">Out</text>
<text x="144.8" y="187.6">face</text>
<text x="147.3" y="186.3">Input</text>
</g>
</svg>
